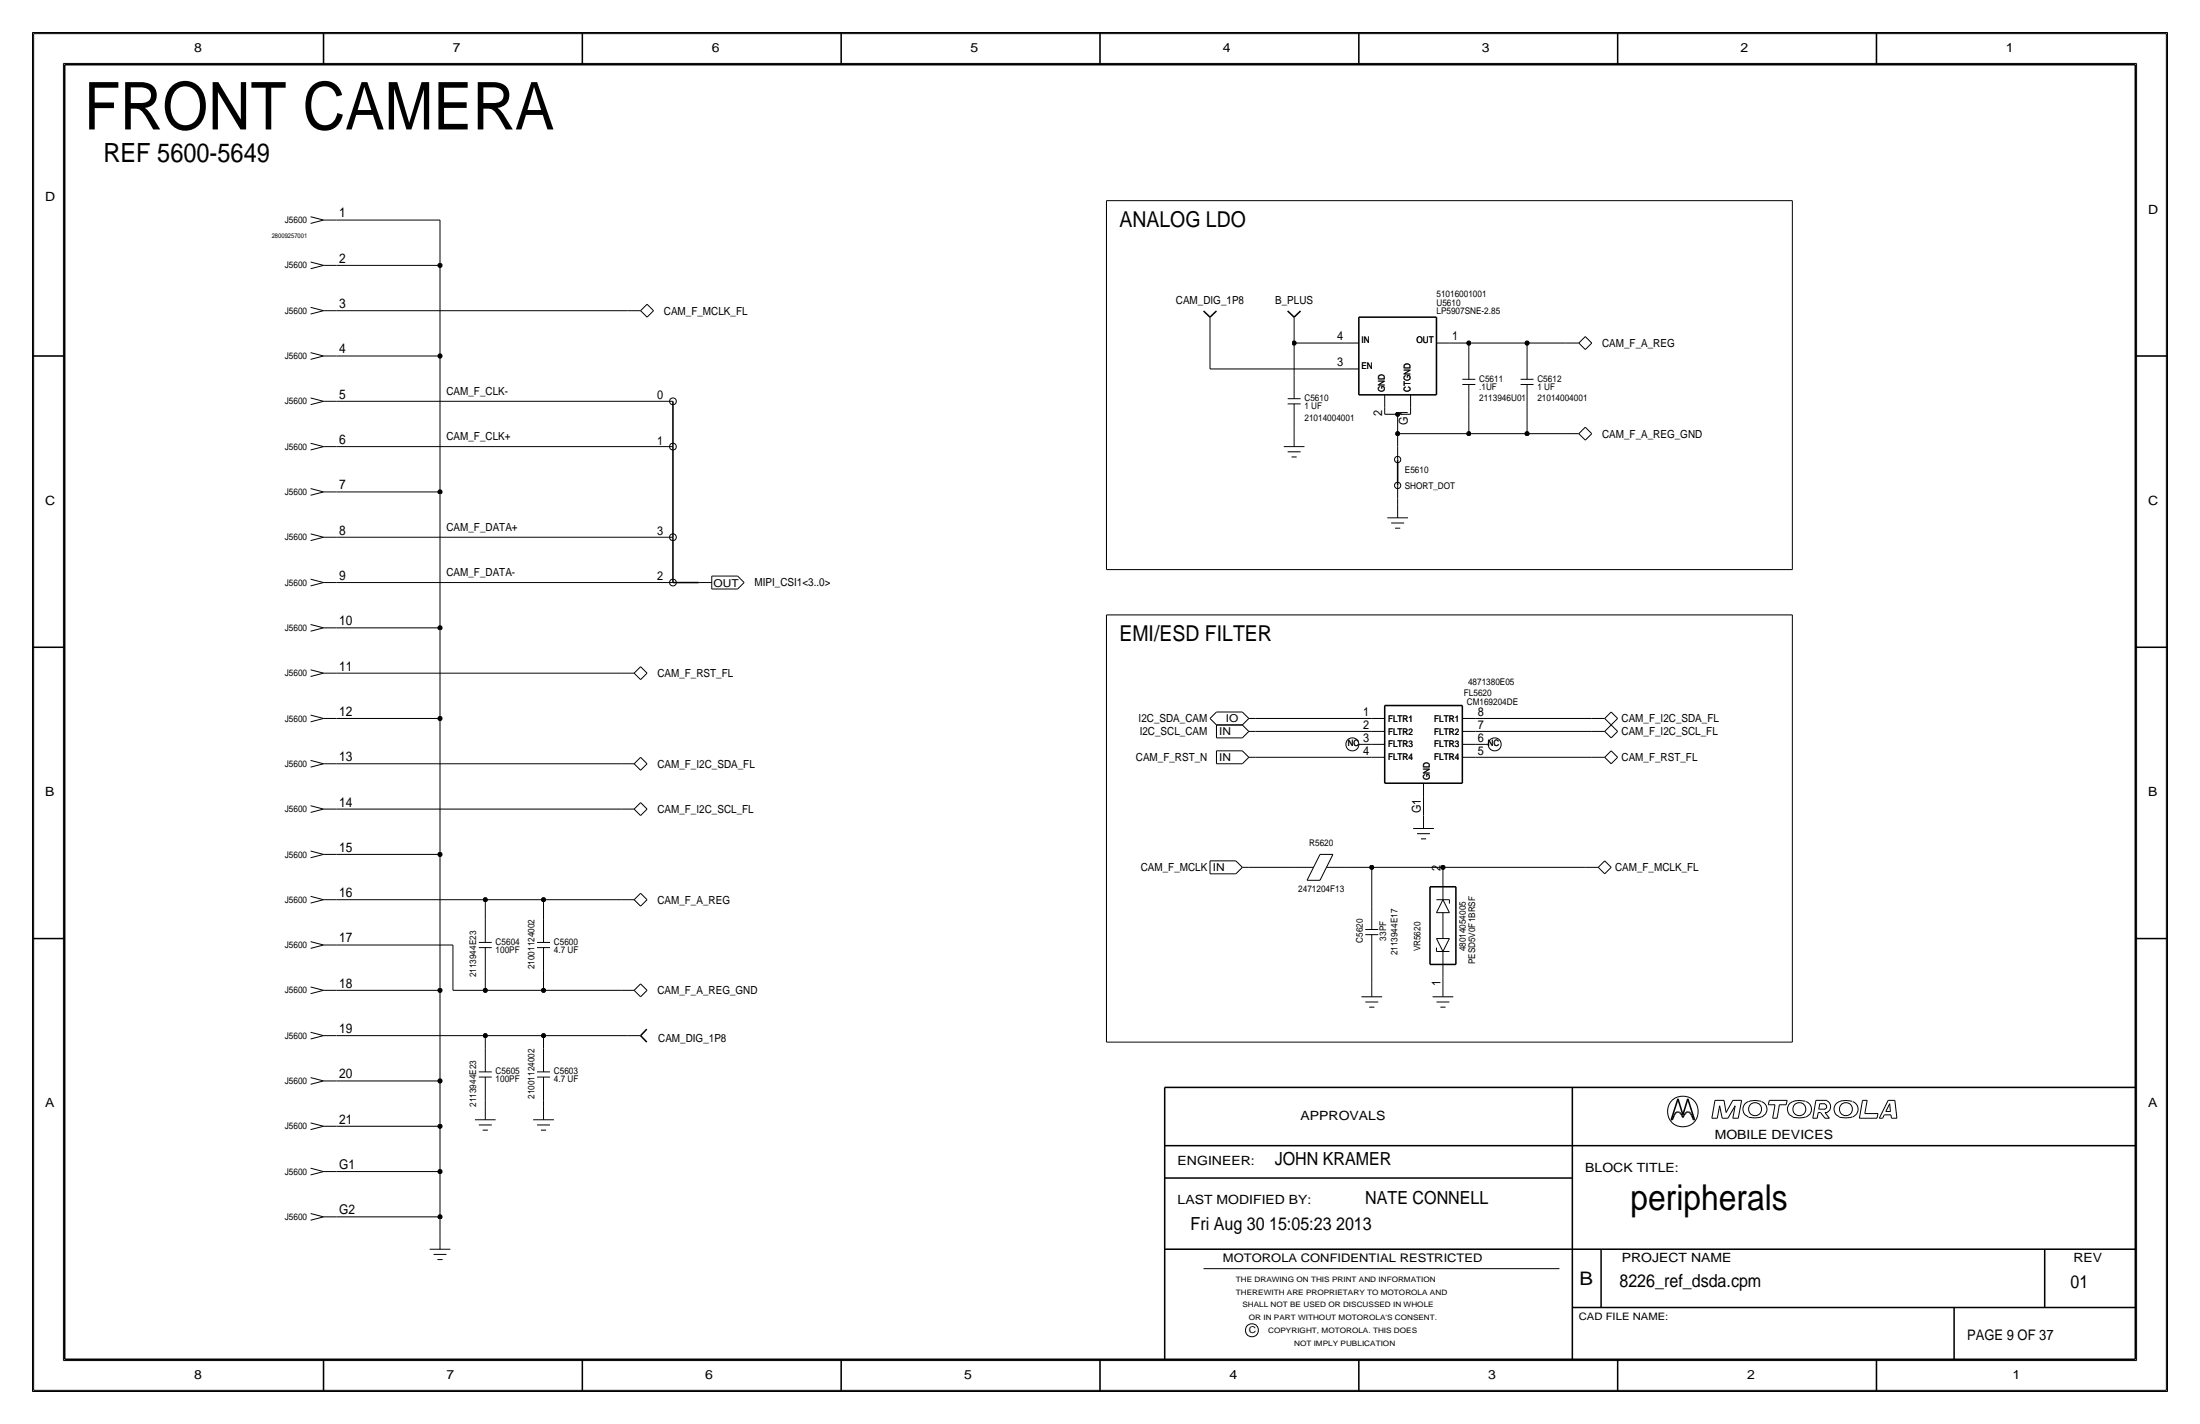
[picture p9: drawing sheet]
<svg xmlns="http://www.w3.org/2000/svg" width="432mm" height="279mm" viewBox="0 0 432 279" stroke-linecap="round" stroke-linejoin="round" font-family="sans-serif">
<g fill="none" stroke="#000" stroke-width=".3">
<path d="M6.3 6.3v266.7zM6.4 6.3h419zM12.7 12.7h406.4zM12.7 12.7v254zM63.5 6.3v6.4zM114.3 6.3v6.4zM165.1 6.3v6.4zM215.9 6.3v6.4zM266.7 6.3v6.4zM317.5 6.3v6.4zM368.3 6.3v6.4zM419.1 12.7v254z"/>
<path d="M425.4 6.3v266.7zM6.3 69.8h6.4zM132.1 78.7v8.9zM236.2 61l1.3 1.2zM237.5 62.2l1.3-1.2zM252.7 61l1.3 1.2zM254 62.2l1.3-1.2zM266.7 62.2v15.3zM266.7 77.5h15.2zM266.7 62.2h15.2zM281.9 62.2v15.3zM419.1 69.8h6.3z"/>
<path d="M132.1 87.6v17.8zM274.3 90.2v5zM132.1 114.3h5.1zM132.1 105.4v8.9zM6.3 127h6.4zM271.8 138.4v15.3zM271.8 138.4h15.2zM287 138.4v15.3zM419.1 127h6.3zM271.8 153.7h15.2zM280.7 174v15.2zM280.7 174h5.1z"/>
<path d="M285.8 174v15.2zM6.3 184.1h6.4zM280.7 189.2h5.1zM419.1 184.1h6.3zM125.7 203.2l1.2 1.3zM126.9 201.9l-1.2 1.3zM228.6 213.4v53.3zM228.6 213.4h190.5zM308.6 213.4v53.3zM328 219.7h.2zM328.4 219.4l-.2 .3zM328.6 218.8l-.2 .6z"/>
<path d="M328.8 218.5l-.2 .3zM329 218.3l.2-.1zM329 218.3l-.2 .2zM329.2 218.2h.2zM329.3 215.6l-1.3 4.1zM329.3 215.6l1 3.1zM329.4 218.2l.2 .1zM329.6 218.3l.3 .2zM329.9 218.5l.2 .3zM330.1 218.8l.2 .5zM330.5 218.8l-.2 .5zM330.8 218.5l-.3 .3z"/>
<path d="M331 218.3l-.2 .2zM331 218.3l.2-.1zM331.2 218.2h.2zM331.3 215.6l1.3 4.1zM331.3 215.6l-1 3.1zM331.4 218.2l.2 .1zM331.6 218.3l.2 .2zM331.8 218.5l.2 .3zM332 218.8l.3 .6zM332.3 219.4l.1 .3zM332.4 219.7h.2zM228.6 231.1h80z"/>
<path d="M228.6 224.8h190.5zM228.6 245.1h190.5zM308.6 256.5h110.5zM314.2 245.1v11.4zM383.5 256.5v10.2zM401.3 245.1v11.4zM6.4 273h419zM12.7 266.7h406.4zM63.5 266.7v6.3zM114.3 266.7v6.3zM165.1 266.7v6.3zM215.9 266.7v6.3z"/>
<path d="M266.7 266.7v6.3zM317.5 266.7v6.3zM368.3 266.7v6.3z"/>
</g>
<g fill="none" stroke="#000" stroke-width=".2">
<path d="M6.6 6.6h418.6zM6.6 6.6v266.2zM12.4 12.4v254.6zM12.4 12.4h407zM419.4 12.4v254.6zM425.2 6.6v266.2zM217.2 39.4h134.6zM217.2 39.4v72.4zM351.8 39.4v72.4zM61 42.5l2.5 .7zM61 43.8l2.5-.6zM61 51.4l2.5 .7z"/>
<path d="M61 52.7l2.5-.6zM63.5 43.2h2.5zM63.5 52.1h2.5zM66 43.2h20.4zM66 52.1h20.4zM86.4 43.2v8.9zM86.4 52.1v17.7zM127 59.7l1.3 1.3zM61 60.3l2.5 .7zM61 61.6l2.5-.6zM61 69.2l2.5 .6zM61 70.5l2.5-.7z"/>
<path d="M61 78.1l2.5 .6zM61 79.4l2.5-.7zM63.5 61h2.5zM63.5 69.8h2.5zM63.5 78.7h2.5zM66 69.8h20.4zM66 78.7h63.5zM66 61h57.2zM86.4 69.8v26.7zM123.2 61h2.5zM125.7 61l1.3 1.2zM125.7 61l1.3-1.3z"/>
<path d="M128.3 61l-1.3 1.2zM129.5 78.7h2.6zM237.5 72.4h26.7zM237.5 64.8v7.6zM237.5 62.2v2.6zM252.7 78.2h2.6zM252.7 79.2h2.6zM254 67.3h10.2zM254 64.8v2.5zM254 67.3v6.4zM254 62.2v2.6zM254 79.2v4.6z"/>
<path d="M254 73.7v4.5zM264.2 72.4h2.5zM264.2 67.3h2.5zM271.8 77.5v2.5zM276.9 77.5v2.5zM281.9 67.3h2.6zM284.5 67.3h3.8zM287 75.4h2.6zM287 74.4h2.6zM288.3 67.3h11.4zM288.3 67.3v2.5zM288.3 75.4v4.6z"/>
<path d="M288.3 69.9v4.5zM298.4 75.4h2.6zM298.5 74.4h2.5zM299.7 67.3v2.5zM299.7 75.4v4.6zM299.7 69.9v4.5zM299.7 67.3h7.6zM307.3 67.3h2.6zM309.9 67.3l1.3 1.3zM311.1 66l1.3 1.3zM311.2 66l-1.3 1.3zM312.4 67.3l-1.3 1.3z"/>
<path d="M61 95.9l2.5 .6zM61 97.2l2.5-.7zM61 87l2.5 .6zM61 88.3l2.5-.7zM63.5 96.5h2.5zM63.5 87.6h2.5zM66 96.5h20.4zM66 87.6h63.5zM86.4 96.5v26.7zM129.5 87.6h2.6zM252 87.6h4zM252.7 88.6h2.6z"/>
<path d="M253.5 89.7h1zM254 83.8v1.3zM254 85.1v2.5zM271.8 81.3h2.5zM271.8 80v1.3zM274.3 97.8v1.3zM274.3 81.3v3.8zM274.3 85.1v2.5zM274.3 95.3v2.5zM274.3 87.6v2.6zM274.3 99.1v2.5zM274.3 81.3h2.6z"/>
<path d="M274.3 85.1h14zM276.9 80v1.3zM288.3 85.1h11.4zM288.3 80v5.1zM299.7 80v5.1zM299.7 85.1h7.6zM307.3 85.1h2.6zM309.9 85.1l1.3 1.3zM311.1 83.8l1.3 1.3zM311.2 83.8l-1.3 1.3zM312.4 85.1l-1.3 1.3zM61 113.6l2.5 .7z"/>
<path d="M61 115l2.5-.7zM61 104.7l2.5 .7zM61 106.1l2.5-.7zM63.5 114.3h2.5zM63.5 105.4h2.5zM66 114.3h63.5zM66 105.4h63.5zM129.5 114.3h2.6zM129.5 105.4h2.6zM137.2 114.3h2.5zM139.7 113h5.1zM139.7 115.6h5.1z"/>
<path d="M139.7 113v2.6zM144.8 113l1.2 1.3zM146 114.3l-1.2 1.3zM217.2 111.8h134.6zM272.3 101.6h4.1zM273 102.6h2.6zM273.8 103.6h1zM61 122.5l2.5 .7zM61 123.9l2.5-.7zM61 131.4l2.5 .7zM61 132.7l2.5-.6zM63.5 123.2h2.5z"/>
<path d="M63.5 132.1h2.5zM66 123.2h20.4zM66 132.1h55.9zM86.4 123.2v17.8zM121.9 132.1h2.6zM124.5 132.1l1.2 1.2zM124.5 132.1l1.2-1.3zM125.7 130.8l1.3 1.3zM127 132.1l-1.3 1.2zM217.2 120.7h134.6zM217.2 120.7v83.8zM238.8 139.7l-1.3 1.3z"/>
<path d="M238.8 139.7h5zM243.8 139.7l1.3 1.3zM316.2 139.7l-1.2 1.3zM316.2 139.7l1.3 1.3zM351.8 120.7v83.8zM61 158.1l2.5 .7zM61 159.4l2.5-.6zM61 149.2l2.5 .7zM61 150.5l2.5-.6zM61 140.3l2.5 .7zM61 141.6l2.5-.6zM63.5 158.8h2.5z"/>
<path d="M63.5 149.9h2.5zM63.5 141h2.5zM66 141h20.4zM66 158.8h55.9zM66 149.9h55.9zM86.4 141v26.6zM121.9 149.9h2.6zM121.9 158.8h2.6zM124.5 149.9l1.2 1.2zM124.5 149.9l1.2-1.3zM124.5 158.8l1.2 1.2zM124.5 158.8l1.2-1.3z"/>
<path d="M125.7 148.6l1.3 1.3zM125.7 157.5l1.3 1.2zM127 149.9l-1.3 1.2zM127 158.8l-1.3 1.2zM237.5 141l1.3 1.2zM238.8 142.2h5zM238.8 142.2v2.6zM238.8 144.8h5zM238.8 147.3h5zM238.8 147.3v2.6zM238.8 149.9h5zM243.8 142.2l1.3 1.3z"/>
<path d="M243.8 147.3l1.3 1.3zM245.1 143.5l-1.3 1.3zM245.1 148.6l-1.3 1.3zM245.1 141h1.3zM245.1 141l-1.3 1.2zM245.1 143.5h1.3zM245.1 148.6h1.3zM246.4 141h22.8zM246.4 143.5h22.8zM246.4 148.6h22.8zM266.7 146h2.5zM269.2 148.6h2.6z"/>
<path d="M269.2 146h2.6zM269.2 143.5h2.6zM269.2 141h2.6zM279.4 156.2v3.8zM279.4 153.7v2.5zM287 143.5h2.6zM287 146h2.6zM287 148.6h2.6zM287 141h2.6zM289.6 143.5h22.8zM289.6 141h22.8zM289.6 148.6h22.8z"/>
<path d="M289.6 146h2.5zM312.4 141h2.6zM312.4 143.5h2.6zM312.4 148.6h2.6zM315 141l1.2 1.2zM315 143.5l1.2 1.3zM315 148.6l1.2 1.3zM315 148.6l1.2-1.3zM316.2 142.2l-1.2 1.3zM316.2 142.2l1.3 1.3zM316.2 147.3l1.3 1.3zM317.5 141l-1.3 1.2z"/>
<path d="M317.5 143.5l-1.3 1.3zM317.5 148.6l-1.3 1.3zM61 167l2.5 .6zM61 168.3l2.5-.7zM61 175.9l2.5 .6zM61 177.2l2.5-.7zM63.5 167.6h2.5zM63.5 176.5h2.5zM66 167.6h20.4zM66 176.5h29.2zM86.4 167.6v26.7zM95.2 176.5h11.5z"/>
<path d="M95.2 176.5v3.8zM106.7 176.5h15.2zM106.7 176.5v3.8zM121.9 176.5h2.6zM124.5 176.5l1.2 1.3zM124.5 176.5l1.2-1.2zM125.7 175.3l1.3 1.2zM127 176.5l-1.3 1.3zM237.5 168.9h5.1zM237.5 168.9v2.5zM237.5 171.4h5.1zM242.6 168.9l1.2 1.3z"/>
<path d="M243.8 170.2h1.3zM243.8 170.2l-1.2 1.2zM245.1 170.2h8.9zM254 170.2h3.8zM256.5 172.7h2.6zM259.1 167.6l-2.6 5.1zM259.1 167.6h2.5zM260.3 170.2h3.9zM261.6 167.6l-2.5 5.1zM264.2 170.2h5zM269.2 170.2h14zM269.2 170.2v7.6z"/>
<path d="M269.2 177.8v4.6zM277.4 162.6h4zM278.1 163.6h2.6zM278.9 164.6h1zM279.4 160v2.6zM281.9 179.1h2.6zM281.9 176.5h2.6zM283.2 170.2h27.9zM283.2 170.2v1.2zM283.2 171.4v5.1zM283.2 179.1v5.1zM283.2 176.5l1.3 2.6z"/>
<path d="M283.2 176.5l-1.3 2.6zM284.5 176.5v.8zM311.1 170.2h2.6zM313.7 170.2l1.3 1.2zM313.7 170.2l1.3-1.3zM315 168.9l1.2 1.3zM316.2 170.2l-1.2 1.2zM61 193.6l2.5 .7zM61 195l2.5-.7zM61 184.8l2.5 .6zM61 186.1l2.5-.7zM63.5 194.3h2.5z"/>
<path d="M63.5 185.4h2.5zM66 194.3h20.4zM66 185.4h22.9zM86.4 194.3v17.8zM88.9 194.3h6.3zM88.9 185.4v8.9zM94 185.9h2.5zM94 184.9h2.5zM95.2 194.3h11.5zM95.2 190.5v3.8zM95.2 185.9v4.6zM95.2 180.3v4.6z"/>
<path d="M105.4 185.9h2.5zM105.4 184.9h2.5zM106.7 194.3h15.2zM106.7 190.5v3.8zM106.7 185.9v4.6zM106.7 180.3v4.6zM121.9 194.3h2.6zM124.5 194.3l1.2 1.3zM124.5 194.3l1.2-1.3zM125.7 193l1.3 1.3zM127 194.3l-1.3 1.3zM267.2 195.6h4.1z"/>
<path d="M268 183.4h2.5zM268 196.6h2.5zM268 182.4h2.5zM268.7 197.6h1zM269.2 188v5zM269.2 193v2.6zM269.2 183.4v4.6zM281.2 195.6h4zM281.9 184.2l1.3 2.5zM281.9 184.1h2.6zM281.9 185.9v.8zM281.9 196.6h2.6z"/>
<path d="M281.9 186.7h2.6zM282.7 197.6h1zM283.2 191.8v1.2zM283.2 193v2.6zM283.2 186.7v5.1zM284.5 184.1l-1.3 2.6zM61 211.4l2.5 .7zM61 212.8l2.5-.7zM61 202.5l2.5 .7zM61 203.9l2.5-.7zM63.5 212.1h2.5zM63.5 203.2h2.5z"/>
<path d="M66 212.1h20.4zM66 203.2h29.2zM86.4 212.1v8.9zM93.2 219.7h4.1zM94 211.3h2.5zM94 210.3h2.5zM95.2 203.2h11.5zM95.2 203.2v2.5zM95.2 215.9v1.3zM95.2 217.2v2.5zM95.2 211.3v4.6zM95.2 205.7v4.6z"/>
<path d="M104.6 219.7h4.1zM105.4 211.3h2.5zM105.4 210.3h2.5zM106.7 215.9v1.3zM106.7 203.2v2.5zM106.7 217.2v2.5zM106.7 211.3v4.6zM106.7 205.7v4.6zM106.7 203.2h16.5zM123.2 203.2h2.5zM217.2 204.5h134.6zM336 219.4h1.1z"/>
<path d="M336.6 215.9h1.8zM336.6 215.9l-.6 3.5zM337.5 217l-.4 2.4zM337.5 217l.5 2.4zM338 219.4h1.1zM338.4 215.9l.4 2.4zM340.1 219.4h1.1zM340.1 215.9h1.7zM340.1 215.9l-1.3 2.4zM340.6 217l-1.5 2.4zM340.6 217l-.5 2.4zM341.8 215.9l-.6 3.5z"/>
<path d="M343.1 216.2a1.6 1.6 0 0 0-1 1.5 1.6 1.6 0 0 0 1.1 1.5M345.7 216.1h-.2a4 4 0 0 0-2.3 .1M345.7 216.2a1.59 1.59 0 0 1 1.1 1.5 1.59 1.59 0 0 1-1.1 1.5l-1.4 .1-1.1-.1M347.1 216.8h1.3zM347.3 215.9l-.2 .9zM347.3 215.9h3.5zM347.9 219.4h.9zM348.4 216.8l-.5 2.6zM349.2 216.8l-.4 2.6zM349.2 216.8h1.4zM350.8 215.9l-.2 .9zM354.4 216.1a3.1 3.1 0 0 0-3.3 .7 1.62 1.62 0 0 0 .8 2.4"/>
<path d="M354.4 219.2l-1.4 .1-1.1-.1M354.5 216.2a1.59 1.59 0 0 1 1 1.5 1.59 1.59 0 0 1-1 1.5M355.8 219.4h.9zM356.4 215.9l-.6 3.5zM356.4 215.9h2.2zM356.9 218.3l-.2 1.1zM356.9 218.3h.4zM357 217.6h1.2zM357.2 216.6l-.2 1zM357.2 216.6h1zM357.3 218.3l.9 1.1zM358.1 216.7a.5 .5 0 0 1 .4 .4 .5 .5 0 0 1-.4 .5"/>
<path d="M358.2 219.4h.9zM358.2 218.3l.9 1.1zM358.2 218.3h.4zM358.5 216a1.24 1.24 0 0 1 .8 1.1 1.24 1.24 0 0 1-.8 1.2M363.5 216.1a3.1 3.1 0 0 0-3.3 .7 1.62 1.62 0 0 0 .8 2.4M363.6 219.2l-1.4 .1-1.2-.1M363.6 216.2a1.59 1.59 0 0 1 1.1 1.5 1.59 1.59 0 0 1-1.1 1.5M364.9 219.4h3.5zM365.6 215.9h.9zM365.6 215.9l-.7 3.5zM366 218.5h2.6zM366.5 215.9l-.5 2.6z"/>
<path d="M368.6 218.5l-.2 .9zM368.9 219.4h.6zM369.8 218.7h1.3zM369.8 218.7l-.3 .7zM370.1 218.1h.9zM370.6 215.9l-1.7 3.5zM370.6 215.9h1.3zM370.9 216.6l-.8 1.5zM370.9 216.6l.1 1.5zM371.1 218.7l.1 .7zM371.2 219.4h1.1zM371.9 215.9l.4 3.5z"/>
<path d="M61 220.3l2.5 .7zM61 221.6l2.5-.6zM61 229.2l2.5 .7zM61 230.5l2.5-.6zM61 238.1l2.5 .7zM61 239.4l2.5-.6zM63.5 221h2.5zM63.5 229.9h2.5zM63.5 238.8h2.5zM66 221h20.4zM66 229.9h20.4zM66 238.8h20.4z"/>
<path d="M86.4 221v8.9zM86.4 229.9v8.9zM86.4 238.8v3.8zM94 220.7h2.5zM94.7 221.7h1.1zM105.4 220.7h2.5zM106.2 221.7h1zM84.3 245.1h4.1zM85.1 246.1h2.5zM85.9 247.1h1zM86.4 242.6v2.5zM236.2 248.9h69.9z"/>
<path d="M6.6 272.8h418.6zM12.4 267h407z"/>
<circle cx="132.1" cy="78.7" r=".67"/>
<circle cx="132.1" cy="87.6" r=".67"/>
<circle cx="274.3" cy="90.2" r=".61"/>
<circle cx="274.3" cy="95.3" r=".61"/>
<circle cx="132.1" cy="114.3" r=".67"/>
<circle cx="132.1" cy="105.4" r=".67"/>
<circle cx="265.4" cy="146.1" r="1.28"/>
<circle cx="293.4" cy="146.1" r="1.28"/>
<circle cx="330.3" cy="218.1" r="3"/>
<circle cx="344.5" cy="217.6" r="1.28"/>
<circle cx="353.2" cy="217.6" r="1.28"/>
<circle cx="362.3" cy="217.6" r="1.28"/>
<circle cx="245.7" cy="261" r="1.28"/>
</g>
<g fill="#000" stroke="#000" stroke-width=".2">
<circle cx="86.4" cy="52.1" r=".41"/>
<circle cx="86.4" cy="69.9" r=".41"/>
<circle cx="254" cy="67.3" r=".41"/>
<circle cx="288.3" cy="67.3" r=".41"/>
<circle cx="299.7" cy="67.3" r=".41"/>
<circle cx="86.4" cy="96.5" r=".41"/>
<circle cx="274.3" cy="81.3" r=".41"/>
<circle cx="274.3" cy="85.1" r=".41"/>
<circle cx="288.3" cy="85.1" r=".41"/>
<circle cx="299.7" cy="85.1" r=".41"/>
<circle cx="86.4" cy="123.2" r=".41"/>
<circle cx="86.4" cy="141" r=".41"/>
<circle cx="86.4" cy="167.6" r=".41"/>
<circle cx="95.2" cy="176.5" r=".41"/>
<circle cx="106.7" cy="176.5" r=".41"/>
<circle cx="269.2" cy="170.2" r=".41"/>
<circle cx="283.2" cy="170.2" r=".41"/>
<circle cx="86.4" cy="194.3" r=".41"/>
<circle cx="95.2" cy="194.3" r=".41"/>
<circle cx="106.7" cy="194.3" r=".41"/>
<circle cx="86.4" cy="212.1" r=".41"/>
<circle cx="95.2" cy="203.2" r=".41"/>
<circle cx="106.7" cy="203.2" r=".41"/>
<circle cx="86.4" cy="229.9" r=".41"/>
<circle cx="86.4" cy="221" r=".41"/>
<circle cx="86.4" cy="238.8" r=".41"/>
</g>
<text font-size="12.9" x="16.5" y="25.4">FRONT CAMERA</text>
<text font-size="7" x="320" y="237.5">peripherals</text>
<text font-size="5.2" x="20.3" y="31.8">REF 5600-5649</text>
<g font-size="4.3">
<text x="219.7" y="44.4">ANALOG LDO</text>
<text x="219.7" y="125.7">EMI/ESD FILTER</text>
</g>
<text font-size="3.7" x="310" y="252.1">B</text>
<g font-size="3.5">
<text x="250.2" y="228.6">JOHN KRAMER</text>
<text x="268" y="236.2">NATE CONNELL</text>
<text x="233.7" y="241.3">Fri Aug 30 15:05:23 2013</text>
<text x="317.9" y="252.6">8226_ref_dsda.cpm</text>
<text x="406.4" y="252.7">01</text>
</g>
<text font-size="2.9" x="386.1" y="262.9">PAGE 9 OF 37</text>
<g font-size="2.6">
<text x="66.5" y="42.7">1</text>
<text x="66.5" y="51.6">2</text>
<text x="66.5" y="60.5">3</text>
<text x="66.5" y="69.3">4</text>
<text x="66.5" y="78.2">5</text>
<text x="66.5" y="87.1">6</text>
<text x="66.5" y="96">7</text>
<text x="66.5" y="104.9">8</text>
<text x="66.5" y="113.8">9</text>
<text x="66.5" y="122.7">10</text>
<text x="66.5" y="131.6">11</text>
<text x="66.5" y="140.5">12</text>
<text x="66.5" y="149.4">13</text>
<text x="66.5" y="158.2">14</text>
<text x="66.5" y="167.1">15</text>
<text x="66.5" y="176">16</text>
<text x="66.5" y="184.9">17</text>
<text x="66.5" y="193.8">18</text>
<text x="66.5" y="202.7">19</text>
<text x="66.5" y="211.6">20</text>
<text x="66.5" y="220.5">21</text>
<text x="66.5" y="229.4">G1</text>
<text x="66.5" y="238.3">G2</text>
</g>
<g font-size="2.5">
<text x="38.1" y="10.2">8</text>
<text x="88.9" y="10.2">7</text>
<text x="139.7" y="10.2">6</text>
<text x="190.5" y="10.2">5</text>
<text x="240" y="10.2">4</text>
<text x="290.8" y="10.2">3</text>
<text x="341.6" y="10.2">2</text>
<text x="393.7" y="10.2">1</text>
<text x="8.9" y="39.4">D</text>
<text x="421.6" y="41.9">D</text>
<text x="8.9" y="99.1">C</text>
<text x="421.6" y="99.1">C</text>
<text x="8.9" y="156.2">B</text>
<text x="421.6" y="156.2">B</text>
<text x="8.9" y="217.2">A</text>
<text x="255.3" y="219.7">APPROVALS</text>
<text x="421.6" y="217.2">A</text>
<text x="336.5" y="223.5">MOBILE DEVICES</text>
<text x="231.1" y="228.6">ENGINEER:</text>
<text x="311.1" y="229.9">BLOCK TITLE:</text>
<text x="231.1" y="236.2">LAST MODIFIED BY:</text>
<text x="318.3" y="247.5">PROJECT NAME</text>
<text x="407" y="247.6">REV</text>
<text x="38.1" y="270.5">8</text>
<text x="87.6" y="270.5">7</text>
<text x="138.4" y="270.5">6</text>
<text x="189.2" y="270.5">5</text>
<text x="241.3" y="270.5">4</text>
<text x="292.1" y="270.5">3</text>
<text x="342.9" y="270.5">2</text>
<text x="395" y="270.5">1</text>
</g>
<g font-size="2.4">
<text x="262.5" y="71.9">3</text>
<text x="262.5" y="66.8">4</text>
<text x="285" y="66.8">1</text>
<text x="129" y="78.3">0</text>
<text x="271.3" y="81.7" transform="rotate(-90 271.3 81.7)">2</text>
<text x="276.4" y="83.4" transform="rotate(-90 276.4 83.4)">G1</text>
<text x="129" y="87.2">1</text>
<text x="129" y="105">3</text>
<text x="129" y="113.9">2</text>
<text x="267.5" y="143">2</text>
<text x="267.5" y="140.5">1</text>
<text x="290.1" y="140.5">8</text>
<text x="290.1" y="143">7</text>
<text x="267.5" y="148.1">4</text>
<text x="267.5" y="145.5">3</text>
<text x="290.1" y="145.5">6</text>
<text x="290.1" y="148.1">5</text>
<text x="278.9" y="159.6" transform="rotate(-90 278.9 159.6)">G1</text>
<text x="282.7" y="170.9" transform="rotate(-90 282.7 170.9)">2</text>
<text x="282.7" y="193.5" transform="rotate(-90 282.7 193.5)">1</text>
</g>
<text font-size="2.3" x="240" y="247.6">MOTOROLA CONFIDENTIAL RESTRICTED</text>
<g font-size="2.2">
<text x="230.8" y="59.7">CAM_DIG_1P8</text>
<text x="250.3" y="59.7">B_PLUS</text>
<text x="130.3" y="61.7">CAM_F_MCLK_FL</text>
<text x="314.5" y="68.1">CAM_F_A_REG</text>
<text x="87.6" y="77.5">CAM_F_CLK-</text>
<text x="87.6" y="86.4">CAM_F_CLK+</text>
<text x="314.5" y="85.9">CAM_F_A_REG_GND</text>
<text x="87.6" y="104.1">CAM_F_DATA+</text>
<text x="87.6" y="113">CAM_F_DATA-</text>
<text x="148.1" y="115.1">MIPI_CSI1&lt;3..0&gt;</text>
<text x="129" y="132.8">CAM_F_RST_FL</text>
<text x="223.5" y="141.7">I2C_SDA_CAM</text>
<text x="318.3" y="141.7">CAM_F_I2C_SDA_FL</text>
<text x="222.9" y="149.4">CAM_F_RST_N</text>
<text x="223.7" y="144.3">I2C_SCL_CAM</text>
<text x="318.3" y="144.3">CAM_F_I2C_SCL_FL</text>
<text x="318.3" y="149.4">CAM_F_RST_FL</text>
<text x="129" y="150.6">CAM_F_I2C_SDA_FL</text>
<text x="129" y="159.5">CAM_F_I2C_SCL_FL</text>
<text x="223.9" y="170.9">CAM_F_MCLK</text>
<text x="317" y="170.9">CAM_F_MCLK_FL</text>
<text x="129" y="177.3">CAM_F_A_REG</text>
<text x="129" y="195.1">CAM_F_A_REG_GND</text>
<text x="129.2" y="204.5">CAM_DIG_1P8</text>
</g>
<g font-size="2.1">
<text x="140.1" y="115.1">OUT</text>
<text x="240.6" y="141.7">IO</text>
<text x="239.3" y="144.2">IN</text>
<text x="239.3" y="149.3">IN</text>
<text x="238" y="170.9">IN</text>
</g>
<text font-size="2" x="309.9" y="259.1">CAD FILE NAME:</text>
<g font-size="1.8">
<text x="55.9" y="43.8">J5600</text>
<text x="55.9" y="52.7">J5600</text>
<text x="281.9" y="59.9">U5610</text>
<text x="281.9" y="58.3">51016001001</text>
<text x="55.9" y="61.6">J5600</text>
<text x="281.9" y="61.5">LP5907SNE-2.85</text>
<text x="55.9" y="70.5">J5600</text>
<text x="267.2" y="67.3">IN</text>
<text x="278" y="67.3">OUT</text>
<text x="267.2" y="72.4">EN</text>
<text x="271.8" y="77" transform="rotate(-90 271.8 77)">GND</text>
<text x="276.9" y="77" transform="rotate(-90 276.9 77)">CTGND</text>
<text x="290.3" y="74.9">C5611</text>
<text x="290.3" y="76.5">.1UF</text>
<text x="301.8" y="76.5">1 UF</text>
<text x="301.8" y="74.9">C5612</text>
<text x="55.9" y="79.3">J5600</text>
<text x="256" y="80.3">1 UF</text>
<text x="256" y="78.7">C5610</text>
<text x="256" y="82.5">21014004001</text>
<text x="290.3" y="78.7">2113946U01</text>
<text x="301.8" y="78.7">21014004001</text>
<text x="55.9" y="88.2">J5600</text>
<text x="275.7" y="95.9">SHORT_DOT</text>
<text x="275.8" y="92.7">E5610</text>
<text x="55.9" y="97.1">J5600</text>
<text x="55.9" y="106">J5600</text>
<text x="55.9" y="114.9">J5600</text>
<text x="55.9" y="123.8">J5600</text>
<text x="55.9" y="132.7">J5600</text>
<text x="287.3" y="136.5">FL5620</text>
<text x="288.1" y="134.5">4871380E05</text>
<text x="55.9" y="141.6">J5600</text>
<text x="272.4" y="141.6">FLTR1</text>
<text x="281.5" y="141.6">FLTR1</text>
<text x="287.9" y="138.3">CM169204DE</text>
<text x="272.4" y="144.1">FLTR2</text>
<text x="272.4" y="146.7">FLTR3</text>
<text x="272.4" y="149.2">FLTR4</text>
<text x="281.5" y="149.2">FLTR4</text>
<text x="281.5" y="146.7">FLTR3</text>
<text x="281.5" y="144.1">FLTR2</text>
<text x="55.9" y="150.5">J5600</text>
<text x="280.6" y="153.1" transform="rotate(-90 280.6 153.1)">GND</text>
<text x="55.9" y="159.4">J5600</text>
<text x="257" y="166">R5620</text>
<text x="55.9" y="168.2">J5600</text>
<text x="55.9" y="177.1">J5600</text>
<text x="254.8" y="175">2471204F13</text>
<text x="97.3" y="185.4">C5604</text>
<text x="108.7" y="185.4">C5600</text>
<text x="267.5" y="185" transform="rotate(-90 267.5 185)">C5620</text>
<text x="272" y="184.5" transform="rotate(-90 272 184.5)">33PF</text>
<text x="55.9" y="186">J5600</text>
<text x="93.5" y="191.8" transform="rotate(-90 93.5 191.8)">2113944E23</text>
<text x="97.3" y="186.9">100PF</text>
<text x="104.9" y="190.2" transform="rotate(-90 104.9 190.2)">21001124002</text>
<text x="108.7" y="186.9">4.7 UF</text>
<text x="274.3" y="187.4" transform="rotate(-90 274.3 187.4)">2113944E17</text>
<text x="278.8" y="186.7" transform="rotate(-90 278.8 186.7)">VR5620</text>
<text x="287.7" y="186.7" transform="rotate(-90 287.7 186.7)">48014054005</text>
<text x="289.6" y="189.2" transform="rotate(-90 289.6 189.2)">PESD5V0F1BRSF</text>
<text x="55.9" y="194.9">J5600</text>
<text x="55.9" y="203.8">J5600</text>
<text x="55.9" y="212.7">J5600</text>
<text x="97.3" y="212.3">100PF</text>
<text x="97.3" y="210.8">C5605</text>
<text x="104.9" y="215.6" transform="rotate(-90 104.9 215.6)">21001124002</text>
<text x="108.7" y="212.3">4.7 UF</text>
<text x="108.7" y="210.8">C5603</text>
<text x="55.9" y="221.6">J5600</text>
<text x="93.5" y="217.2" transform="rotate(-90 93.5 217.2)">2113944E23</text>
<text x="55.9" y="230.5">J5600</text>
<text x="55.9" y="239.4">J5600</text>
<text x="245.1" y="261.6">C</text>
</g>
<g font-size="1.7">
<text x="264.5" y="146.5">NC</text>
<text x="292.1" y="146.5">NC</text>
</g>
<g font-size="1.5">
<text x="242.6" y="251.5">THE DRAWING ON THIS PRINT AND INFORMATION</text>
<text x="242.6" y="254">THEREWITH ARE PROPRIETARY TO MOTOROLA AND</text>
<text x="243.8" y="256.5">SHALL NOT BE USED OR DISCUSSED IN WHOLE</text>
<text x="245.1" y="259.1">OR IN PART WITHOUT MOTOROLA'S CONSENT.</text>
<text x="248.9" y="261.6">COPYRIGHT, MOTOROLA. THIS DOES</text>
<text x="254" y="264.2">NOT IMPLY PUBLICATION</text>
</g>
<text font-size="1.3" x="53.3" y="46.7">28009257001</text>
</svg>
